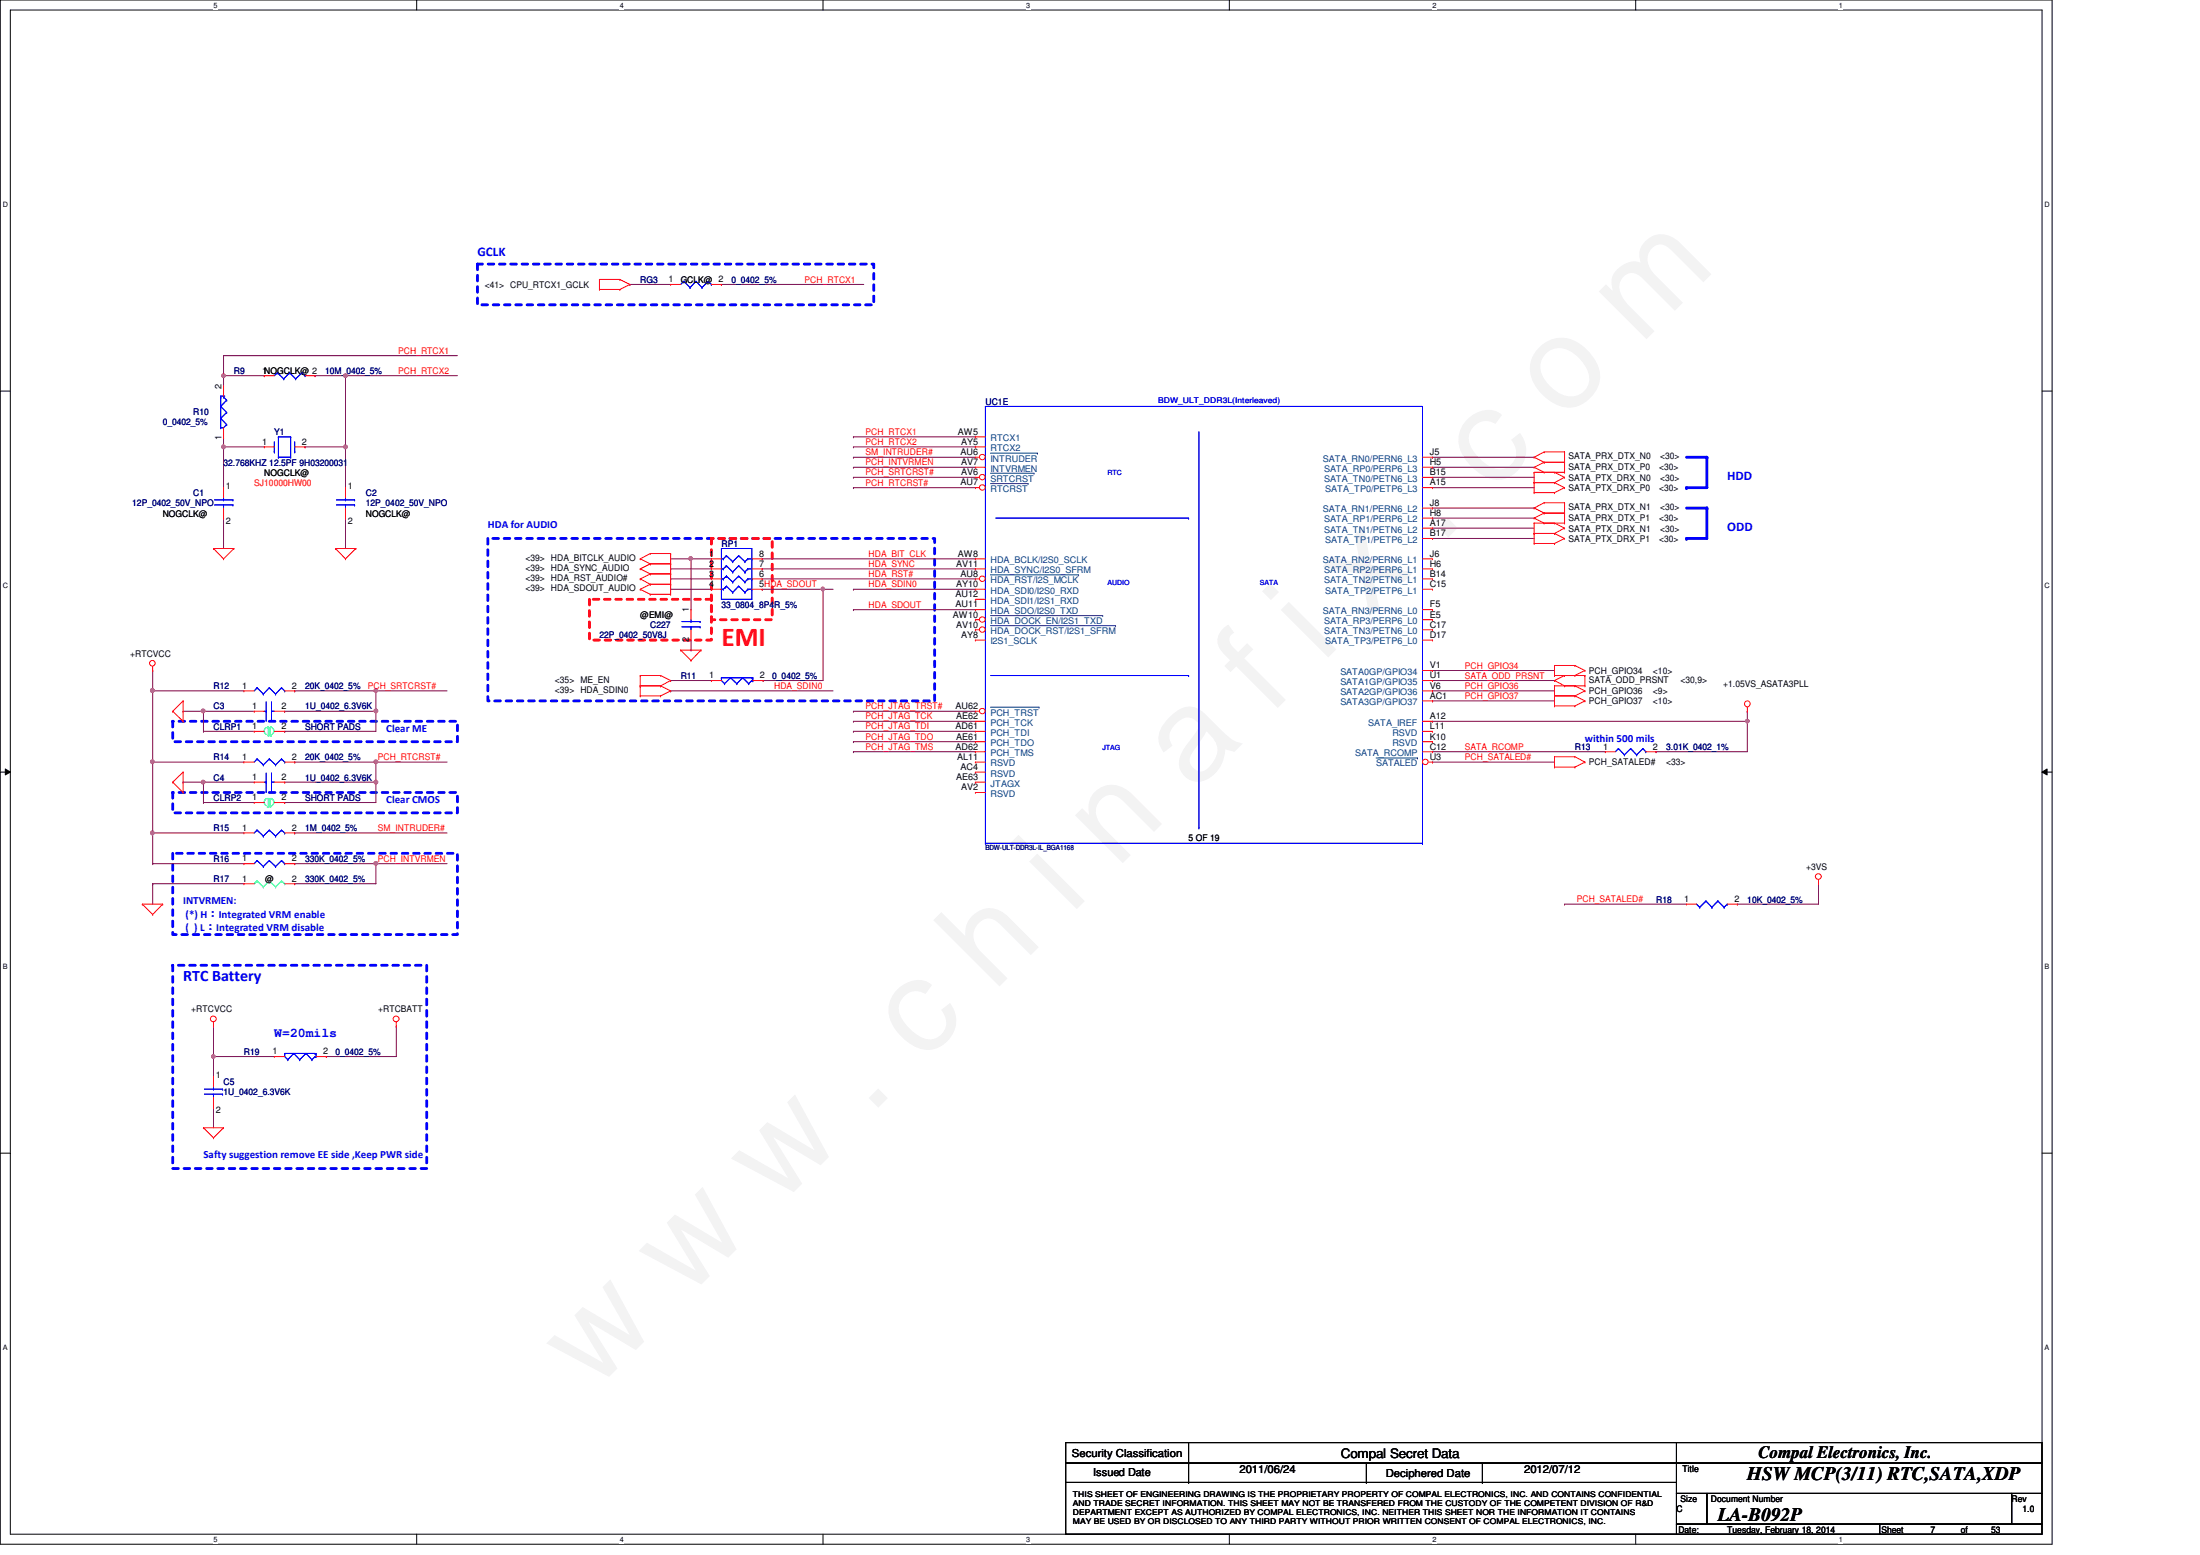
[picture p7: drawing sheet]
<svg xmlns="http://www.w3.org/2000/svg" width="297mm" height="210mm" viewBox="0 0 297 210" stroke-linecap="round" stroke-linejoin="round" font-family="sans-serif">
<path d="M0 0h277.1v208.4h-277.1zM1.4 1.4h274.3v205.7h-274.3z" fill="none" stroke="#000" stroke-width=".14"/>
<g fill="#fff">
<path d="M28.8 .1h.6v1.1h-.6z"/>
<path d="M28.8 207.2h.6v1.1h-.6z"/>
</g>
<path d="M56.3 0v1.4M56.3 207.1v1.3" fill="none" stroke="#000" stroke-width=".14"/>
<g fill="#fff">
<path d="M83.7 .1h.5v1.1h-.5z"/>
<path d="M83.7 207.2h.5v1.1h-.5z"/>
</g>
<path d="M111.1 0v1.4M111.1 207.1v1.3" fill="none" stroke="#000" stroke-width=".14"/>
<g fill="#fff">
<path d="M138.6 .1h.5v1.1h-.5z"/>
<path d="M138.6 207.2h.5v1.1h-.5z"/>
</g>
<path d="M166 0v1.4M166 207.1v1.3" fill="none" stroke="#000" stroke-width=".14"/>
<g fill="#fff">
<path d="M193.4 .1h.6v1.1h-.6z"/>
<path d="M193.4 207.2h.6v1.1h-.6z"/>
</g>
<path d="M220.8 0v1.4M220.8 207.1v1.3" fill="none" stroke="#000" stroke-width=".14"/>
<g fill="#fff">
<path d="M248.3 .1h.5v1.1h-.5z"/>
<path d="M248.3 207.2h.5v1.1h-.5z"/>
<path d="M.4 27.1h.7v1.1h-.7z"/>
<path d="M276.1 27.1h.7v1.1h-.7z"/>
<path d="M.4 78.5h.7v1.1h-.7z"/>
<path d="M276.1 78.5h.7v1.1h-.7z"/>
</g>
<path d="M0 52.8h1.4M275.7 52.8h1.4" fill="none" stroke="#000" stroke-width=".14"/>
<g fill="#fff">
<path d="M.4 129.9h.6v1.1h-.6z"/>
<path d="M276.1 129.9h.6v1.1h-.6z"/>
</g>
<path d="M0 104.2h1.4M.7 103.8l.7 .4-.7 .4zM275.7 104.2l.7-.4v.8zM275.7 104.2h1.4" fill="none" stroke="#000" stroke-width=".14"/>
<path d="M.7 103.8l.7 .4-.7 .4zM275.7 104.2l.7-.4v.8z" fill="#000"/>
<g fill="#fff">
<path d="M.4 181.4h.6v1.1h-.6z"/>
<path d="M276.1 181.4h.6v1.1h-.6z"/>
</g>
<path d="M0 155.7h1.4M275.7 155.7h1.4" fill="none" stroke="#000" stroke-width=".14"/>
<path d="M64.5 35.6h53.5v5.5h-53.5zM65.9 72.7h60.3v21.9h-60.3zM23.3 97.4h38.5v2.7h-38.5zM23.3 115.2h38.5v11h-38.5zM23.3 107h38.5v2.7h-38.5zM23.3 130.3h34.3v27.4h-34.3z" fill="none" stroke="#00f" stroke-width=".38" stroke-dasharray=".8 .8"/>
<g fill="none" stroke="#800040" stroke-width=".14">
<path d="M30.2 48h.1M30.2 50.7h.1M30.2 48h31.6M30.2 50.7v1.4M42.5 50.7h.1M42.5 50.7h19.3M46.6 50.7h.1M30.2 69.9h.1M30.2 60.3h.1M30.2 60.3v5.5M30.2 69.9v4.1M46.6 69.9h.1"/>
<path d="M46.6 60.3h.1M46.6 60.3v5.5M46.6 69.9v4.1"/>
</g>
<circle cx="46.6" cy="60.3" r=".26" fill="#f0f"/>
<circle cx="46.6" cy="60.3" r=".26" fill="none" stroke="#f0f" stroke-width=".14"/>
<path d="M46.6 50.7h.1M46.6 50.7v9.6h-5.4M30.2 60.3h.1M30.2 60.3h5.5M41.2 60.3h.1" fill="none" stroke="#800040" stroke-width=".14"/>
<circle cx="46.6" cy="50.7" r=".26" fill="#f0f"/>
<circle cx="46.6" cy="50.7" r=".26" fill="none" stroke="#f0f" stroke-width=".14"/>
<path d="M20.6 102.9h.1M20.6 102.9h12.3" fill="none" stroke="#800040" stroke-width=".14"/>
<circle cx="20.6" cy="102.8" r=".26" fill="#f0f"/>
<circle cx="20.6" cy="102.8" r=".26" fill="none" stroke="#f0f" stroke-width=".14"/>
<path d="M20.6 93.3h.1M20.6 93.3h12.3" fill="none" stroke="#800040" stroke-width=".14"/>
<circle cx="20.6" cy="93.2" r=".26" fill="#f0f"/>
<circle cx="20.6" cy="93.2" r=".26" fill="none" stroke="#f0f" stroke-width=".14"/>
<path d="M50.8 93.3h.1M50.8 93.3h9.6" fill="none" stroke="#800040" stroke-width=".14"/>
<circle cx="50.8" cy="93.2" r=".26" fill="#f0f"/>
<circle cx="50.8" cy="93.2" r=".26" fill="none" stroke="#f0f" stroke-width=".14"/>
<path d="M20.6 119.3h.1M20.6 119.3h12.3M50.8 116.6h.1M50.8 116.6h9.6" fill="none" stroke="#800040" stroke-width=".14"/>
<circle cx="50.8" cy="116.5" r=".26" fill="#f0f"/>
<circle cx="50.8" cy="116.5" r=".26" fill="none" stroke="#f0f" stroke-width=".14"/>
<path d="M30.2 59.1h.1M30.2 59.1v1.2M20.6 112.4h.1M20.6 116.6h.1M20.6 119.3h.1M20.6 112.4v4.2M20.6 119.3v2.7M20.6 116.6h12.3" fill="none" stroke="#800040" stroke-width=".14"/>
<circle cx="30.2" cy="60.3" r=".26" fill="#f0f"/>
<circle cx="30.2" cy="60.3" r=".26" fill="none" stroke="#f0f" stroke-width=".14"/>
<path d="M102.9 75.4h28.8M102.9 78.1h28.8M102.9 76.8h28.8M50.8 102.9h.1M50.8 102.9h9.6" fill="none" stroke="#800040" stroke-width=".14"/>
<circle cx="50.8" cy="102.8" r=".26" fill="#f0f"/>
<circle cx="50.8" cy="102.8" r=".26" fill="none" stroke="#f0f" stroke-width=".14"/>
<path d="M20.6 112.4h.1M20.6 112.4h12.3" fill="none" stroke="#800040" stroke-width=".14"/>
<circle cx="20.6" cy="112.4" r=".26" fill="#f0f"/>
<circle cx="20.6" cy="112.4" r=".26" fill="none" stroke="#f0f" stroke-width=".14"/>
<g fill="none" stroke="#800040" stroke-width=".14">
<path d="M27.5 96h.1M27.5 96h6.8M38.4 96h.1M39.8 93.3h.1M39.8 93.3h11M50.8 93.3h.1M50.8 93.3v2.7h-12.4M20.6 102.9h.1M20.6 102.9v9.5M38.4 105.6h.1M38.4 105.6h12.4M39.8 112.4h.1"/>
<path d="M39.8 119.3h.1M39.8 112.4h20.6M50.8 116.6h.1M50.8 116.6v2.7h-11"/>
</g>
<circle cx="50.8" cy="105.6" r=".26" fill="#f0f"/>
<circle cx="50.8" cy="105.6" r=".26" fill="none" stroke="#f0f" stroke-width=".14"/>
<path d="M27.5 105.6h.1M27.5 105.6h6.8M39.8 102.9h.1M39.8 102.9h11M50.8 102.9h.1M50.8 102.9v2.7" fill="none" stroke="#800040" stroke-width=".14"/>
<circle cx="27.4" cy="105.6" r=".26" fill="#f0f"/>
<circle cx="27.4" cy="105.6" r=".26" fill="none" stroke="#f0f" stroke-width=".14"/>
<path d="M20.6 90.5h.1M20.6 90.5v2.8M50.8 96h.1M50.8 96v2.7" fill="none" stroke="#800040" stroke-width=".14"/>
<circle cx="50.8" cy="96" r=".26" fill="#f0f"/>
<circle cx="50.8" cy="96" r=".26" fill="none" stroke="#f0f" stroke-width=".14"/>
<path d="M24.7 96h.1M24.7 96h2.8M27.5 96h.1M27.5 96v2.7M38.4 98.7h.1M38.4 98.7h12.4" fill="none" stroke="#800040" stroke-width=".14"/>
<circle cx="27.4" cy="96" r=".26" fill="#f0f"/>
<circle cx="27.4" cy="96" r=".26" fill="none" stroke="#f0f" stroke-width=".14"/>
<g fill="none" stroke="#800040" stroke-width=".14">
<path d="M20.6 93.3h.1M20.6 93.3v9.6M27.5 98.7h.1M27.5 98.7h6.8M24.7 105.6h.1M24.7 105.6h2.8M27.5 105.6h.1M27.5 108.3h.1M27.5 105.6v2.7M27.5 108.3h6.8M38.4 108.3h.1M39.8 116.6h.1"/>
<path d="M39.8 116.6h11M50.8 105.6h.1M50.8 105.6v2.7h-12.4"/>
</g>
<circle cx="20.6" cy="93.2" r=".26" fill="#f0f"/>
<circle cx="20.6" cy="93.2" r=".26" fill="none" stroke="#f0f" stroke-width=".14"/>
<path d="M193.4 97.4h42.5M245.5 119.3h.1M245.5 119.3v2.7h-10.9M53.5 138.5h.1M53.5 138.5v4.1h-9.4M28.8 142.6h.1M28.8 149.5h.1M28.8 142.6v2.8M28.8 149.5v2.7M28.8 142.6h8.2M44.1 142.6h.1" fill="none" stroke="#800040" stroke-width=".14"/>
<path d="M28.6 142.4h.2l.2 .1v.3l-.2 .1-.2-.1z" fill-rule="evenodd" fill="#f0f"/>
<path d="M28.6 142.4h.2l.2 .1v.3l-.2 .1-.2-.1z" fill="none" stroke="#f0f" stroke-width=".14"/>
<path d="M30.2 50.7h5.5M35.7 50.7h.1M28.8 138.5h.1M28.8 138.5v4.1" fill="none" stroke="#800040" stroke-width=".14"/>
<circle cx="30.2" cy="50.7" r=".26" fill="#f0f"/>
<circle cx="30.2" cy="50.7" r=".26" fill="none" stroke="#f0f" stroke-width=".14"/>
<path d="M30.2 48h.1M30.2 48v2.7" fill="none" stroke="#800040" stroke-width=".14"/>
<g fill="none" stroke="#f00" stroke-width=".14">
<path d="M30.2 59.1h.1M30.2 52.1h.1M30.2 52.1v1.4M30.2 57.7v1.4M35.7 50.7h.1M35.7 50.7h1.3M41.2 50.7h1.3M42.5 50.7h.1M28.8 74h.1M28.8 74h2.8M28.8 74l1.4 1.4M30.2 75.4h.1"/>
<path d="M30.2 65.8h.1M30.2 69.9h.1M30.2 65.8v1.4M30.2 68.6v1.3M31.6 74h.1M31.6 74l-1.4 1.4M35.7 60.3h.1M35.7 60.3h1.3M39.8 60.3h1.4M41.2 60.3h.1M45.3 74h.1M45.3 74h2.7"/>
<path d="M45.3 74l1.3 1.4M46.6 75.4h.1M46.6 65.8h.1M46.6 69.9h.1M46.6 65.8v1.4M46.6 68.6v1.3M48 74h.1M48 74l-1.4 1.4M20.6 90.5h.1M20.6 90v.5M23.3 96h.1M23.3 96l1.4 1.4"/>
<path d="M24.7 97.4h.1M24.7 94.6h.1M24.7 94.6v2.8M24.7 94.6l-1.4 1.4M32.9 93.3h.1M32.9 93.3h1.4M34.3 98.7h.1M34.3 96h.1M34.3 98.7h1.4M34.3 96h1.4M37 98.7h1.4M37 96h1.4"/>
<path d="M38.4 98.7h.1M38.4 96h.1M38.4 93.3h1.4M39.8 93.3h.1M23.3 105.6h.1M23.3 105.6l1.4 1.4M24.7 107h.1M24.7 104.2h.1M24.7 104.2v2.8M24.7 104.2l-1.4 1.4M32.9 116.6h.1M32.9 119.3h.1"/>
<path d="M32.9 112.4h.1M32.9 102.9h.1M32.9 116.6h1.4M32.9 119.3h1.4M32.9 112.4h1.4M32.9 102.9h1.4M34.3 108.3h.1M34.3 105.6h.1M34.3 108.3h1.4M34.3 105.6h1.4M37 108.3h1.4M37 105.6h1.4"/>
<path d="M38.4 108.3h.1M38.4 105.6h.1M38.4 116.6h1.4M38.4 119.3h1.4M38.4 112.4h1.4M38.4 102.9h1.4M39.8 116.6h.1M39.8 119.3h.1M39.8 112.4h.1M39.8 102.9h.1M245.5 119.3h.1M245.5 118.7v.6"/>
<path d="M19.2 122h.1M19.2 122h2.8M19.2 122l1.4 1.4M20.6 123.4h.1M22 122h.1M22 122l-1.4 1.4M28.8 138.5h.1M28.8 138v.5M53.5 138.5h.1M53.5 138v.5M27.5 152.2h.1M27.5 152.2h2.7"/>
<path d="M27.5 152.2l1.3 1.4M28.8 153.6h.1M28.8 145.4h.1M28.8 149.5h.1M28.8 145.4v1.3M28.8 148.1v1.4M30.2 152.2h.1M30.2 152.2l-1.4 1.4M37 142.6h.1M37 142.6h1.4M42.7 142.6h1.4M44.1 142.6h.1"/>
<circle cx="20.6" cy="89.5" r=".38"/>
<circle cx="245.5" cy="118.3" r=".39"/>
<circle cx="28.8" cy="137.5" r=".39"/>
<circle cx="53.5" cy="137.5" r=".39"/>
</g>
<g fill="none" stroke="#000" stroke-width=".14">
<path d="M143.9 194.7h82.5v2.8h-82.5zM143.9 197.5h82.5v2.6h-82.5zM160.5 197.5h.1M160.5 194.7v5.4M184.5 197.5v2.6M200.1 197.5v2.6M226.4 194.7h49.3v2.8h-49.3zM226.4 197.5h49.3v4.1h-49.3zM143.9 200.1h82.5v7h-82.5zM160.5 200.1h.1M184.5 200.1h.1M200.1 200.1h.1"/>
<path d="M226.4 201.6h4.1v4.1h-4.1zM226.4 205.7h27.4v1.4h-27.4zM230.5 201.6h41.1v4.1h-41.1zM253.8 205.7h21.9v1.4h-21.9zM271.6 201.6h4.1v4.1h-4.1z"/>
</g>
<g fill="none" stroke="#00f" stroke-width=".14">
<path d="M29.8 56.5h.1M29.8 54.9h.1M29.8 57.7h.1M29.8 53.6h.1M29.8 53.5h.1M29.8 56.5l.8 .8M29.8 54.9l.8 .8M29.8 53.6v4.1M29.8 53.5h.5M30.2 53.6h.1M30.2 53.6l.4 .4M30.6 57.3h.1"/>
<path d="M30.6 55.7h.1M30.6 54h.1M30.6 57.3l-.4 .4h-.4M30.6 55.7l-.8 .8M30.6 54l-.8 .9M37 59.6v1.4M37.5 50.3h.1M37.5 50.3l-.5 .4M37.5 50.3l.8 .8M37.6 59h.1M37.6 59v2.7M37.6 59h1.6"/>
<path d="M38.3 51.1h.1M39.1 50.3h.1M39.1 50.3l-.8 .8M39.1 50.3l.8 .8M39.2 59h.1M39.2 59v2.7M39.8 59.6v1.4M39.9 51.1h.1M40.8 50.3h.1M40.8 50.3l-.9 .8M40.8 50.3l.4 .4M41.2 50.7h.1"/>
<path d="M133.1 54.9h59v58.9h-59zM161.9 58.3v53.5M29 68.2h2.5M29 67.5h2.5M30.2 67.5h.1M30.2 68.2h.1M30.2 67.2v.3M30.2 68.2v.4M31.5 68.2h.1M31.5 67.5h.1M37 61h.1M37.6 61.7h.1"/>
<path d="M37.6 61.7h1.6M39.2 61.7h.1M39.8 61h.1M45.4 68.2h2.5M45.4 67.5h2.5M46.6 67.5h.1M46.6 68.2h.1M46.6 67.2v.3M46.6 68.2v.4M47.9 68.2h.1M47.9 67.5h.1M34.7 92.8h.1"/>
<path d="M34.7 92.8l-.4 .5M34.7 92.8l.9 .9M35.6 93.7h.1M35.7 96h.2M35.9 96h.1M35.9 97.2h.1M35.9 94.7v2.5M36.4 92.8h.1M36.4 92.8l-.8 .9M36.4 92.8l.8 .9M36.7 97.2h.1M36.7 96h.1"/>
<path d="M36.7 96h.3M36.7 94.7v2.5M37.2 93.7h.1M38 92.8h.1M38 92.8l-.8 .9M38 92.8l.4 .5M38.4 93.3h.1M34.7 116.2h.1M34.7 112.1h.1M34.7 102.4h.1M34.7 116.2l-.4 .4M34.7 116.2l.9 .8"/>
<path d="M34.7 112.1l-.4 .3M34.7 112.1l.9 .8M34.7 102.4l-.4 .5M34.7 102.4l.9 .9M35.6 117h.1M35.6 112.9h.1M35.6 103.3h.1M35.7 105.6h.2M35.9 105.6h.1M35.9 106.8h.1M35.9 104.4v2.4M36.4 116.2h.1"/>
<path d="M36.4 112.1h.1M36.4 102.4h.1M36.4 116.2l-.8 .8M36.4 116.2l.8 .8M36.4 112.1l-.8 .8M36.4 112.1l.8 .8M36.4 102.4l-.8 .9M36.4 102.4l.8 .9M36.7 106.8h.1M36.7 105.6h.1M36.7 104.4v2.4M36.7 105.6h.3"/>
<path d="M37.2 117h.1M37.2 112.9h.1M37.2 103.3h.1M38 116.2h.1M38 112.1h.1M38 102.4h.1M38 116.2l-.8 .8M38 116.2l.4 .4M38 112.1l-.8 .8M38 112.1l.4 .3M38 102.4l-.8 .9M38 102.4l.4 .5"/>
<path d="M38.4 116.6h.1M38.4 112.4h.1M38.4 102.9h.1M27.6 147.7h2.5M27.6 147h2.5M28.8 147h.1M28.8 147.7h.1M28.8 146.7v.3M28.8 147.7v.4M30.1 147.7h.1M30.1 147h.1M38.4 142.2h.1"/>
<path d="M38.4 142.2v.4l.5 .4M38.4 142.2h4.1M38.9 143h.1M39.7 142.2h.1M39.7 142.2l-.8 .8M39.7 142.2l.8 .8M40.5 143h.1M41.3 142.2h.1M41.3 142.2l-.8 .8M41.3 142.2l.8 .8M42.1 143h.1M42.5 142.6h.1"/>
<path d="M42.5 142.2h.1M42.5 142.6l-.4 .4M42.7 142.2h.1M42.7 142.2v.5"/>
</g>
<g fill="none" stroke="#00ff80" stroke-width=".14">
<path d="M35.9 98.2a.53 .53 0 0 0 .1 .9M36.1 98.2h.1M36.1 99.3h.1M36.2 98.2h.1M36.2 99.3h.1M36.2 98.2v1.1M36.5 98.2h.1M36.5 99.3h.1M36.5 98.2v1.1M36.5 98.2h.2M36.5 99.3h.2M36.6 98.2a.53 .53 0 0 1 .4 .5 .53 .53 0 0 1-.4 .5"/>
<path d="M36.7 99.3h.1M34.7 118.9h.1M34.7 118.9l-.4 .4M34.7 118.9l.9 .8M35.6 119.7h.1M35.9 107.8a.53 .53 0 0 0 .1 1M36.1 108.9h.1M36.1 107.8h.1M36.2 108.9h.1M36.2 107.8h.1M36.2 107.8v1.1M36.4 118.9h.1"/>
<path d="M36.4 118.9l-.8 .8M36.4 118.9l.8 .8M36.5 108.9h.1M36.5 107.8h.1M36.5 108.9h.2M36.5 107.8h.2M36.5 107.8v1.1M36.6 107.8a.53 .53 0 0 1 .4 .5 .53 .53 0 0 1-.4 .5M36.7 107.8h.1M37.2 119.7h.1M38 118.9h.1M38 118.9l-.8 .8"/>
<path d="M38 118.9l.4 .4M38.4 119.3h.1"/>
</g>
<circle cx="46.6" cy="60.3" r=".26" fill="#f0f"/>
<circle cx="46.6" cy="60.3" r=".26" fill="none" stroke="#f0f" stroke-width=".14"/>
<circle cx="46.6" cy="50.7" r=".26" fill="#f0f"/>
<circle cx="46.6" cy="50.7" r=".26" fill="none" stroke="#f0f" stroke-width=".14"/>
<circle cx="20.6" cy="102.8" r=".26" fill="#f0f"/>
<circle cx="20.6" cy="102.8" r=".26" fill="none" stroke="#f0f" stroke-width=".14"/>
<circle cx="20.6" cy="93.2" r=".26" fill="#f0f"/>
<circle cx="20.6" cy="93.2" r=".26" fill="none" stroke="#f0f" stroke-width=".14"/>
<circle cx="50.8" cy="93.2" r=".26" fill="#f0f"/>
<circle cx="50.8" cy="93.2" r=".26" fill="none" stroke="#f0f" stroke-width=".14"/>
<circle cx="50.8" cy="116.5" r=".26" fill="#f0f"/>
<circle cx="50.8" cy="116.5" r=".26" fill="none" stroke="#f0f" stroke-width=".14"/>
<circle cx="30.2" cy="60.3" r=".26" fill="#f0f"/>
<circle cx="30.2" cy="60.3" r=".26" fill="none" stroke="#f0f" stroke-width=".14"/>
<circle cx="50.8" cy="102.8" r=".26" fill="#f0f"/>
<circle cx="50.8" cy="102.8" r=".26" fill="none" stroke="#f0f" stroke-width=".14"/>
<circle cx="20.6" cy="112.4" r=".26" fill="#f0f"/>
<circle cx="20.6" cy="112.4" r=".26" fill="none" stroke="#f0f" stroke-width=".14"/>
<circle cx="50.8" cy="105.6" r=".26" fill="#f0f"/>
<circle cx="50.8" cy="105.6" r=".26" fill="none" stroke="#f0f" stroke-width=".14"/>
<circle cx="27.4" cy="105.6" r=".26" fill="#f0f"/>
<circle cx="27.4" cy="105.6" r=".26" fill="none" stroke="#f0f" stroke-width=".14"/>
<circle cx="50.8" cy="96" r=".26" fill="#f0f"/>
<circle cx="50.8" cy="96" r=".26" fill="none" stroke="#f0f" stroke-width=".14"/>
<circle cx="27.4" cy="96" r=".26" fill="#f0f"/>
<circle cx="27.4" cy="96" r=".26" fill="none" stroke="#f0f" stroke-width=".14"/>
<circle cx="20.6" cy="93.2" r=".26" fill="#f0f"/>
<circle cx="20.6" cy="93.2" r=".26" fill="none" stroke="#f0f" stroke-width=".14"/>
<path d="M28.6 142.4h.2l.2 .1v.3l-.2 .1-.2-.1z" fill-rule="evenodd" fill="#f0f"/>
<path d="M28.6 142.4h.2l.2 .1v.3l-.2 .1-.2-.1z" fill="none" stroke="#f0f" stroke-width=".14"/>
<circle cx="30.2" cy="50.7" r=".26" fill="#f0f"/>
<circle cx="30.2" cy="50.7" r=".26" fill="none" stroke="#f0f" stroke-width=".14"/>
<text font-size="17.6" fill="#f0f" x="80.1" y="188" transform="rotate(-45 80.1 188)">w w w . c h i n a f i x . c o m</text>
<text font-size="3.7" fill="#f00" x="97.4" y="87.2">EMI</text>
<g font-size="2.6">
<text x="235.9" y="199.8">HSW MCP(3/11) RTC,SATA,XDP</text>
<text x="231.9" y="205.3">LA-B092P</text>
</g>
<text font-size="2.3" x="237.4" y="196.9">Compal Electronics, Inc.</text>
<text font-size="2.2" fill="#00f" x="24.7" y="132.4">RTC Battery</text>
<g font-size="1.8" fill="#00f">
<text x="64.5" y="34.6">GCLK</text>
<text x="233.2" y="64.8">HDD</text>
<text x="233.2" y="71.6">ODD</text>
<text x="37" y="140">W=20mils</text>
</g>
<text font-size="1.8" x="181.1" y="196.8">Compal Secret Data</text>
<g font-size="1.5" fill="#00f">
<text x="65.9" y="71.3">HDA for AUDIO</text>
<text x="52.2" y="98.8">Clear ME</text>
<text x="214" y="100.1">within 500 mils</text>
<text x="52.2" y="108.4">Clear CMOS</text>
<text x="24.7" y="122.1">INTVRMEN:</text>
<text x="25.1" y="125.6">( ) L：Integrated VRM disable</text>
<text x="25.1" y="123.9">(*) H：Integrated VRM enable</text>
<text x="27.5" y="156.4">Safty suggestion remove EE side ,Keep PWR side</text>
</g>
<g font-size="1.5">
<text x="144.7" y="196.6">Security Classification</text>
<text x="147.6" y="199.3">Issued Date</text>
<text x="167.3" y="198.8">2011/06/24</text>
<text x="187.1" y="199.4">Deciphered Date</text>
<text x="205.8" y="198.8">2012/07/12</text>
</g>
<g font-size="1.2">
<text x="65.4" y="38.9">&lt;41&gt; CPU_RTCX1_GCLK</text>
<text x="90.3" y="38.1">1</text>
<text x="91.9" y="38.1">GCLK@ 2</text>
<text x="29.9" y="52.5" transform="rotate(-90 29.9 52.5)">2</text>
<text x="35.4" y="50.4">1NOGCLK@ 2</text>
<text x="29.9" y="59.4" transform="rotate(-90 29.9 59.4)">1</text>
<text x="129.3" y="58.7">AW5</text>
<text x="30.5" y="66">1</text>
<text x="35.4" y="60">1</text>
<text x="35.7" y="64.2">NOGCLK@</text>
<text x="40.8" y="60">2</text>
<text x="46.9" y="66">1</text>
<text x="129.7" y="65.5">AU7</text>
<text x="129.7" y="61.4">AU6</text>
<text x="129.8" y="60">AY5</text>
<text x="129.8" y="64.1">AV6</text>
<text x="129.8" y="62.8">AV7</text>
<text x="193" y="65.5">A15</text>
<text x="193" y="64.1">B15</text>
<text x="193" y="62.8">H5</text>
<text x="193" y="61.4">J5</text>
<text x="211.8" y="63.4">SATA_PRX_DTX_P0</text>
<text x="211.8" y="64.9">SATA_PTX_DRX_N0</text>
<text x="211.8" y="62">SATA_PRX_DTX_N0</text>
<text x="224" y="63.4">&lt;30&gt;</text>
<text x="224.2" y="64.9">&lt;30&gt;</text>
<text x="224.2" y="62">&lt;30&gt;</text>
<text x="22" y="69.7">NOGCLK@</text>
<text x="30.5" y="70.7">2</text>
<text x="46.9" y="70.7">2</text>
<text x="49.4" y="69.7">NOGCLK@</text>
<text x="193" y="71">A17</text>
<text x="193" y="68.3">J8</text>
<text x="193" y="69.6">H8</text>
<text x="211.8" y="66.3">SATA_PTX_DRX_P0</text>
<text x="211.8" y="70.3">SATA_PRX_DTX_P1</text>
<text x="211.8" y="71.8">SATA_PTX_DRX_N1</text>
<text x="211.8" y="68.9">SATA_PRX_DTX_N1</text>
<text x="224" y="66.3">&lt;30&gt;</text>
<text x="224" y="70.3">&lt;30&gt;</text>
<text x="224.2" y="71.8">&lt;30&gt;</text>
<text x="224.2" y="68.9">&lt;30&gt;</text>
<text x="70.9" y="75.7">&lt;39&gt; HDA_BITCLK_AUDIO</text>
<text x="70.9" y="77.1">&lt;39&gt; HDA_SYNC_AUDIO</text>
<text x="95.8" y="75.1">1</text>
<text x="95.8" y="76.5">2</text>
<text x="95.8" y="77.9">3</text>
<text x="102.5" y="75.1">8</text>
<text x="102.5" y="76.5">7</text>
<text x="102.5" y="77.9">6</text>
<text x="129.1" y="76.5">AV11</text>
<text x="129.3" y="75.1">AW8</text>
<text x="129.7" y="77.9">AU8</text>
<text x="193" y="77.9">B14</text>
<text x="193" y="75.1">J6</text>
<text x="193" y="76.5">H6</text>
<text x="193" y="72.4">B17</text>
<text x="211.8" y="73.2">SATA_PTX_DRX_P1</text>
<text x="224" y="73.2">&lt;30&gt;</text>
<text x="70.9" y="78.5">&lt;39&gt; HDA_RST_AUDIO#</text>
<text x="70.9" y="79.8">&lt;39&gt; HDA_SDOUT_AUDIO</text>
<text x="86.4" y="83.4">@EMI@</text>
<text x="93" y="82.7" transform="rotate(-90 93 82.7)">1</text>
<text x="95.8" y="79.2">4</text>
<text x="102.5" y="79.2">5HDA_SDOUT</text>
<text x="128.6" y="83.4">AW10</text>
<text x="129" y="80.6">AU12</text>
<text x="129" y="82">AU11</text>
<text x="129.1" y="79.2">AY10</text>
<text x="193" y="83.4">E5</text>
<text x="193" y="82">F5</text>
<text x="193" y="79.2">C15</text>
<text x="17.6" y="88.6">+RTCVCC</text>
<text x="93" y="86.7" transform="rotate(-90 93 86.7)">2</text>
<text x="129.1" y="84.7">AV10</text>
<text x="129.8" y="86.1">AY8</text>
<text x="193" y="86.1">D17</text>
<text x="193" y="84.7">C17</text>
<text x="32.7" y="93">1</text>
<text x="34" y="95.7">1</text>
<text x="38" y="95.7">2</text>
<text x="39.4" y="93">2</text>
<text x="74.9" y="92.2">&lt;35&gt; ME_EN</text>
<text x="74.9" y="93.6">&lt;39&gt; HDA_SDIN0</text>
<text x="95.8" y="91.6">1</text>
<text x="102.6" y="91.6">2</text>
<text x="129" y="95.7">AU62</text>
<text x="193" y="94.3">AC1</text>
<text x="193" y="93">V6</text>
<text x="193" y="91.6">U1</text>
<text x="193" y="90.2">V1</text>
<text x="214.5" y="92.2">SATA_ODD_PRSNT</text>
<text x="214.5" y="93.7">PCH_GPIO36</text>
<text x="214.5" y="91">PCH_GPIO34</text>
<text x="214.5" y="95.1">PCH_GPIO37</text>
<text x="223.2" y="93.7">&lt;9&gt;</text>
<text x="223.2" y="91">&lt;10&gt;</text>
<text x="223.2" y="95.1">&lt;10&gt;</text>
<text x="226.9" y="92.2">&lt;30,9&gt;</text>
<text x="232.7" y="92.8">+1.05VS_ASATA3PLL</text>
<text x="34" y="98.4">1</text>
<text x="38" y="98.4">2</text>
<text x="129" y="101.2">AD62</text>
<text x="129" y="98.4">AD61</text>
<text x="129.1" y="99.8">AE61</text>
<text x="129.1" y="97.1">AE62</text>
<text x="193" y="98.4">L11</text>
<text x="193" y="99.8">K10</text>
<text x="193" y="101.2">C12</text>
<text x="193" y="97.1">A12</text>
<text x="216.4" y="101.2">1</text>
<text x="223.2" y="101.2">2</text>
<text x="32.7" y="102.6">1</text>
<text x="34" y="105.3">1</text>
<text x="38" y="105.3">2</text>
<text x="39.4" y="102.6">2</text>
<text x="129.1" y="105.3">AE63</text>
<text x="129.2" y="102.6">AL11</text>
<text x="129.7" y="103.9">AC4</text>
<text x="129.8" y="106.7">AV2</text>
<text x="193" y="102.6">U3</text>
<text x="214.5" y="103.3">PCH_SATALED#</text>
<text x="225" y="103.3">&lt;33&gt;</text>
<text x="32.7" y="112.1">1</text>
<text x="34" y="108">1</text>
<text x="38" y="108">2</text>
<text x="39.4" y="112.1">2</text>
<text x="160.5" y="113.6">5 OF 19</text>
<text x="32.7" y="116.3">1</text>
<text x="32.7" y="119">1</text>
<text x="35.8" y="119.1">@</text>
<text x="39.4" y="116.3">2</text>
<text x="39.4" y="119">2</text>
<text x="243.9" y="117.4">+3VS</text>
<text x="227.4" y="121.8">1</text>
<text x="234.2" y="121.8">2</text>
<text x="25.8" y="136.7">+RTCVCC</text>
<text x="51.1" y="136.7">+RTCBATT</text>
<text x="36.8" y="142.3">1</text>
<text x="43.6" y="142.3">2</text>
<text x="29.1" y="145.5">1</text>
<text x="29.1" y="150.2">2</text>
<text x="226.9" y="202.7">Size</text>
<text x="227.2" y="198.8">Title</text>
<text x="231" y="202.7">Document Number</text>
<text x="271.6" y="202.7">Rev</text>
<text x="226.4" y="204.1">C</text>
<text x="226.6" y="206.9">Date:</text>
<text x="233.2" y="206.9">Tuesday, February 18, 2014</text>
<text x="254" y="206.9">Sheet</text>
<text x="260.6" y="206.9">7</text>
<text x="264.7" y="206.9">of</text>
<text x="268.9" y="206.9">53</text>
<text x="273.1" y="204.1">1.0</text>
</g>
<g font-size="1.2" fill="#000080">
<text x="86.4" y="38.1">RG3</text>
<text x="98.8" y="38.1">0_0402_5%</text>
<text x="31.6" y="50.5">R9</text>
<text x="43.9" y="50.5">10M_0402_5%</text>
<text x="22" y="57.4">0_0402_5%</text>
<text x="26.1" y="56">R10</text>
<text x="37" y="58.7">Y1</text>
<text x="133.1" y="54.6">UC1E</text>
<text x="30.2" y="62.9">32.768KHZ 12.5PF 9H03200031</text>
<text x="17.9" y="68.3">12P_0402_50V_NPO</text>
<text x="26.1" y="67">C1</text>
<text x="49.4" y="67">C2</text>
<text x="49.4" y="68.3">12P_0402_50V_NPO</text>
<text x="97.4" y="73.8">RP1</text>
<text x="97.4" y="82">33_0804_8P4R_5%</text>
<text x="80.9" y="86.1">22P_0402_50V8J</text>
<text x="87.8" y="84.8">C227</text>
<text x="28.8" y="95.8">C3</text>
<text x="28.8" y="93">R12</text>
<text x="41.2" y="93">20K_0402_5%</text>
<text x="41.2" y="95.8">1U_0402_6.3V6K</text>
<text x="91.9" y="91.7">R11</text>
<text x="104.3" y="91.7">0_0402_5%</text>
<text x="28.8" y="98.5">CLRP1</text>
<text x="41.2" y="98.5">SHORT PADS</text>
<text x="212.6" y="101.3">R13</text>
<text x="225" y="101.3">3.01K_0402_1%</text>
<text x="28.8" y="102.6">R14</text>
<text x="28.8" y="105.4">C4</text>
<text x="41.2" y="102.6">20K_0402_5%</text>
<text x="41.2" y="105.4">1U_0402_6.3V6K</text>
<text x="28.8" y="108.1">CLRP2</text>
<text x="28.8" y="112.2">R15</text>
<text x="41.2" y="112.2">1M_0402_5%</text>
<text x="41.2" y="108.1">SHORT PADS</text>
<text x="28.8" y="116.3">R16</text>
<text x="28.8" y="119.1">R17</text>
<text x="41.2" y="116.3">330K_0402_5%</text>
<text x="41.2" y="119.1">330K_0402_5%</text>
<text x="223.6" y="121.8">R18</text>
<text x="235.9" y="121.8">10K_0402_5%</text>
<text x="32.9" y="142.4">R19</text>
<text x="45.3" y="142.4">0_0402_5%</text>
<text x="30.2" y="146.5">C5</text>
<text x="30.2" y="147.7">1U_0402_6.3V6K</text>
</g>
<g font-size="1.2" fill="#f00">
<text x="108.6" y="38.1">PCH_RTCX1</text>
<text x="53.8" y="47.8">PCH_RTCX1</text>
<text x="53.8" y="50.5">PCH_RTCX2</text>
<text x="116.9" y="58.7">PCH_RTCX1</text>
<text x="116.9" y="60.1">PCH_RTCX2</text>
<text x="116.9" y="62.8">PCH_INTVRMEN</text>
<text x="116.9" y="64.2">PCH_SRTCRST#</text>
<text x="116.9" y="65.6">PCH_RTCRST#</text>
<text x="116.9" y="61.5">SM_INTRUDER#</text>
<text x="117.3" y="75.2">HDA_BIT_CLK</text>
<text x="117.3" y="77.9">HDA_RST#</text>
<text x="117.3" y="76.5">HDA_SYNC</text>
<text x="117.3" y="82">HDA_SDOUT</text>
<text x="117.3" y="79.3">HDA_SDIN0</text>
<text x="49.7" y="93">PCH_SRTCRST#</text>
<text x="104.5" y="93">HDA_SDIN0</text>
<text x="116.9" y="95.8">PCH_JTAG_TRST#</text>
<text x="197.8" y="91.6">SATA_ODD_PRSNT</text>
<text x="197.8" y="93">PCH_GPIO36</text>
<text x="197.8" y="90.3">PCH_GPIO34</text>
<text x="197.8" y="94.4">PCH_GPIO37</text>
<text x="116.9" y="97.1">PCH_JTAG_TCK</text>
<text x="116.9" y="99.9">PCH_JTAG_TDO</text>
<text x="116.9" y="101.2">PCH_JTAG_TMS</text>
<text x="116.9" y="98.5">PCH_JTAG_TDI</text>
<text x="197.8" y="101.2">SATA_RCOMP</text>
<text x="51" y="102.6">PCH_RTCRST#</text>
<text x="197.8" y="102.6">PCH_SATALED#</text>
<text x="51" y="112.2">SM_INTRUDER#</text>
<text x="51" y="116.3">PCH_INTVRMEN</text>
<text x="212.9" y="121.8">PCH_SATALED#</text>
</g>
<g font-size="1.2" fill="#004080">
<text x="133.7" y="59.6">RTCX1</text>
<text x="133.7" y="60.9">RTCX2</text>
<text x="133.7" y="65">SRTCRST</text>
<text x="133.7" y="63.7">INTVRMEN</text>
<text x="133.7" y="62.3">INTRUDER</text>
<text x="178.6" y="62.3">SATA_RN0/PERN6_L3</text>
<text x="178.8" y="65">SATA_TN0/PETN6_L3</text>
<text x="178.8" y="63.7">SATA_RP0/PERP6_L3</text>
<text x="133.7" y="66.4">RTCRST</text>
<text x="178.6" y="69.2">SATA_RN1/PERN6_L2</text>
<text x="178.8" y="71.9">SATA_TN1/PETN6_L2</text>
<text x="178.8" y="70.5">SATA_RP1/PERP6_L2</text>
<text x="178.9" y="66.4">SATA_TP0/PETP6_L3</text>
<text x="133.7" y="77.4">HDA_SYNC/I2S0_SFRM</text>
<text x="133.7" y="76">HDA_BCLK/I2S0_SCLK</text>
<text x="178.6" y="76">SATA_RN2/PERN6_L1</text>
<text x="178.8" y="77.4">SATA_RP2/PERP6_L1</text>
<text x="178.9" y="73.3">SATA_TP1/PETP6_L2</text>
<text x="133.7" y="81.5">HDA_SDI1/I2S1_RXD</text>
<text x="133.7" y="82.9">HDA_SDO/I2S0_TXD</text>
<text x="133.7" y="80.1">HDA_SDI0/I2S0_RXD</text>
<text x="133.7" y="78.7">HDA_RST/I2S_MCLK</text>
<text x="178.6" y="82.9">SATA_RN3/PERN6_L0</text>
<text x="178.8" y="78.7">SATA_TN2/PETN6_L1</text>
<text x="178.9" y="80.1">SATA_TP2/PETP6_L1</text>
<text x="133.7" y="85.6">HDA_DOCK_RST/I2S1_SFRM</text>
<text x="133.7" y="84.2">HDA_DOCK_EN/I2S1_TXD</text>
<text x="133.7" y="87">I2S1_SCLK</text>
<text x="178.8" y="85.6">SATA_TN3/PETN6_L0</text>
<text x="178.8" y="84.2">SATA_RP3/PERP6_L0</text>
<text x="178.9" y="87">SATA_TP3/PETP6_L0</text>
<text x="181" y="95.2">SATA3GP/GPIO37</text>
<text x="181" y="93.9">SATA2GP/GPIO36</text>
<text x="181" y="92.5">SATA1GP/GPIO35</text>
<text x="181" y="91.1">SATA0GP/GPIO34</text>
<text x="133.7" y="100.7">PCH_TDO</text>
<text x="133.7" y="99.3">PCH_TDI</text>
<text x="133.7" y="98">PCH_TCK</text>
<text x="133.7" y="96.6">PCH_TRST</text>
<text x="184.7" y="98">SATA_IREF</text>
<text x="188" y="99.3">RSVD</text>
<text x="188" y="100.7">RSVD</text>
<text x="133.7" y="102.1">PCH_TMS</text>
<text x="133.7" y="104.8">RSVD</text>
<text x="133.7" y="103.5">RSVD</text>
<text x="133.7" y="107.6">RSVD</text>
<text x="133.7" y="106.2">JTAGX</text>
<text x="183" y="102.1">SATA_RCOMP</text>
<text x="185.8" y="103.5">SATALED</text>
</g>
<text font-size="1.2" fill="#ff8000" x="34.3" y="65.6">SJ10000HW00</text>
<text font-size="1.1" fill="#00f" x="156.4" y="54.4">BDW_ULT_DDR3L(Interleaved)</text>
<g font-size="1.1">
<text x="144.9" y="203.2">AND TRADE SECRET INFORMATION. THIS SHEET MAY NOT BE TRANSFERED FROM THE CUSTODY OF THE COMPETENT DIVISION OF R&amp;D</text>
<text x="144.9" y="202">THIS SHEET OF ENGINEERING DRAWING IS THE PROPRIETARY PROPERTY OF COMPAL ELECTRONICS, INC. AND CONTAINS CONFIDENTIAL</text>
<text x="144.9" y="204.5">DEPARTMENT EXCEPT AS AUTHORIZED BY COMPAL ELECTRONICS, INC. NEITHER THIS SHEET NOR THE INFORMATION IT CONTAINS</text>
<text x="144.9" y="205.7">MAY BE USED BY OR DISCLOSED TO ANY THIRD PARTY WITHOUT PRIOR WRITTEN CONSENT OF COMPAL ELECTRONICS, INC.</text>
</g>
<g font-size="1">
<text x="28.8" y="1">5</text>
<text x="83.7" y="1">4</text>
<text x="138.6" y="1">3</text>
<text x="193.4" y="1">2</text>
<text x="248.3" y="1">1</text>
<text x=".4" y="27.9">D</text>
<text x="276.1" y="27.9">D</text>
<text x=".4" y="79.4">C</text>
<text x="276.1" y="79.4">C</text>
<text x=".4" y="130.8">B</text>
<text x="276.1" y="130.8">B</text>
<text x=".4" y="182.2">A</text>
<text x="276.1" y="182.2">A</text>
<text x="28.8" y="208.1">5</text>
<text x="83.7" y="208.1">4</text>
<text x="138.6" y="208.1">3</text>
<text x="193.4" y="208.1">2</text>
<text x="248.3" y="208.1">1</text>
</g>
<g font-size=".9" fill="#00f">
<text x="149.5" y="64.2">RTC</text>
<text x="149.5" y="79">AUDIO</text>
<text x="170.1" y="79">SATA</text>
<text x="148.8" y="101.2">JTAG</text>
</g>
<text font-size=".9" fill="#000080" x="133.1" y="114.7">BDW-ULT-DDR3L-IL_BGA1168</text>
</svg>
